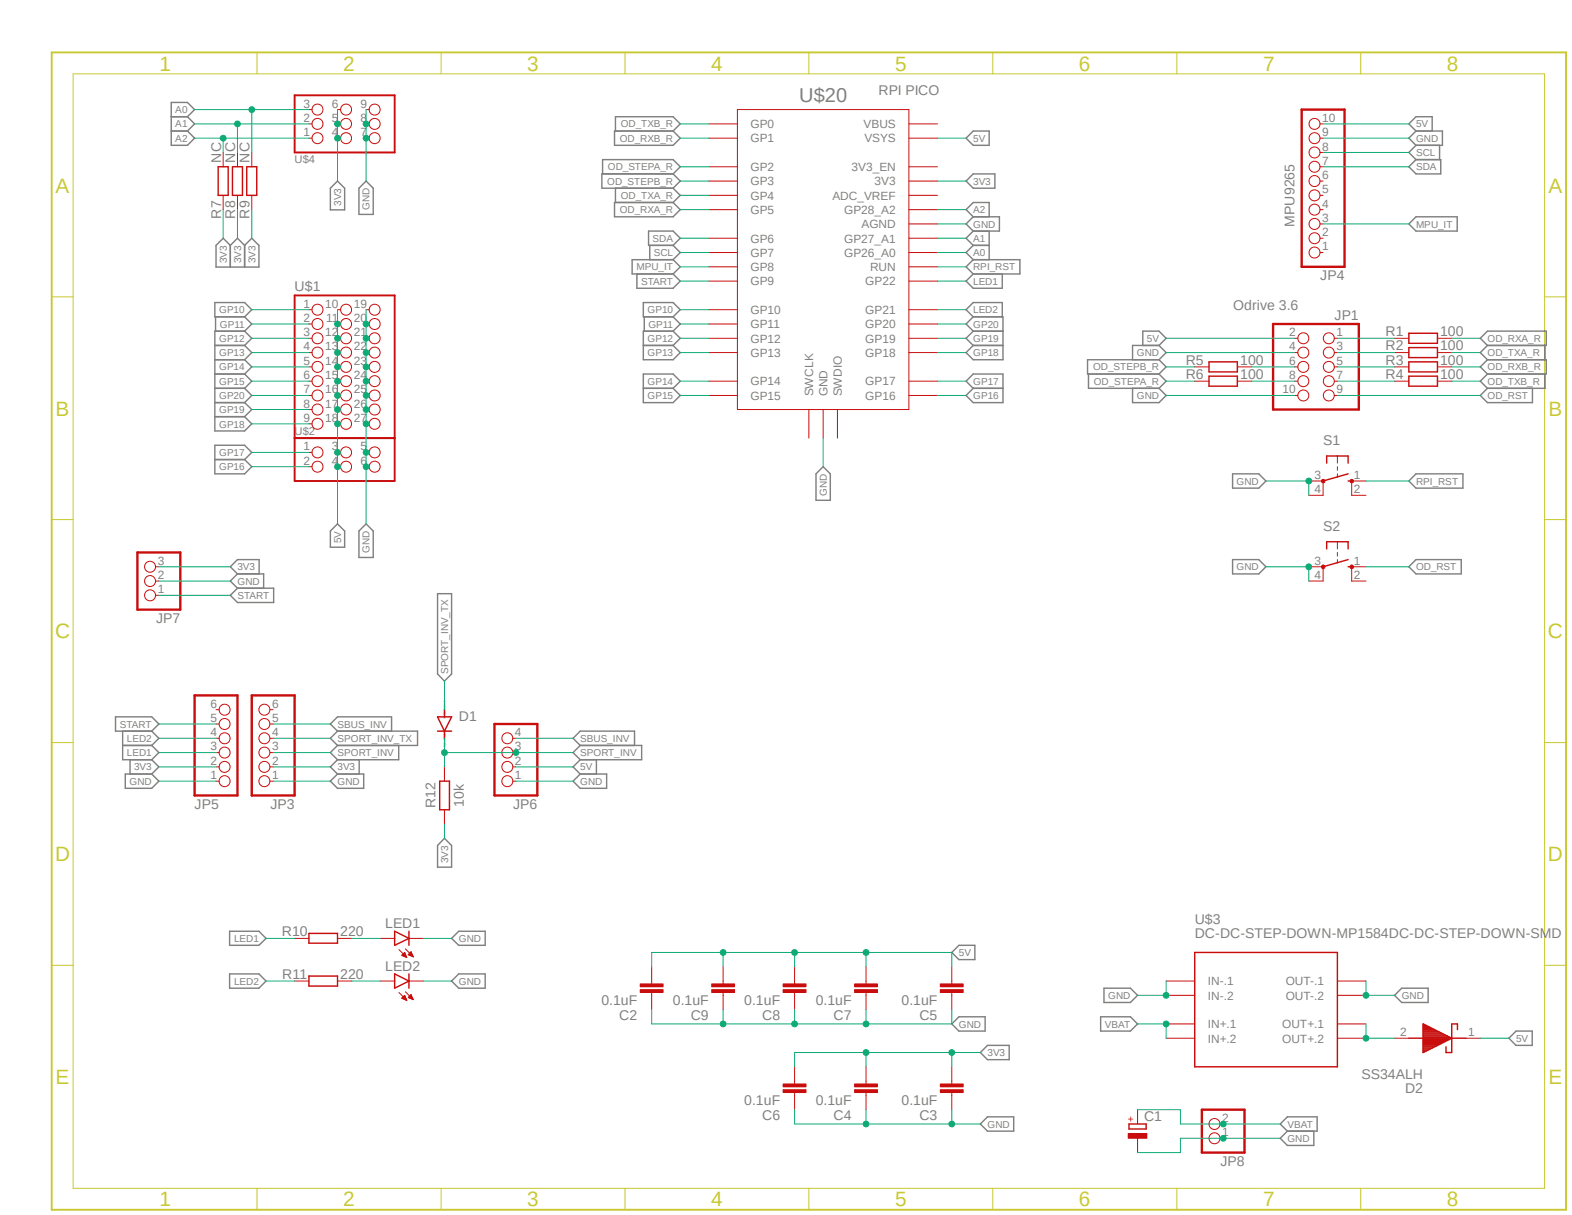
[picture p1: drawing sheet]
<svg xmlns="http://www.w3.org/2000/svg" width="279mm" height="216mm" viewBox="0 0 279 216" stroke-linecap="round" stroke-linejoin="round" font-family="sans-serif">
<path d="M8.8 9l270.2 206.3M279 9l-270.2 206.3" fill="none" stroke="#fff" stroke-width=".18"/>
<path d="M9.2 9.3h269.1v205.7h-269.1z" fill="none" stroke="#c8c832" stroke-width=".34"/>
<g fill="none" stroke="#c8c832" stroke-width=".18">
<path d="M13 13.1h261.5v198.1h-261.5zM45.7 9.3v3.8M78.4 9.3v3.8M111.1 9.3v3.8M143.8 9.3v3.8M176.4 9.3v3.8M209.2 9.3v3.8M241.9 9.3v3.8M9.2 52.7h3.8M274.5 52.7h3.8M9.2 92.3h3.8M274.5 92.3h3.8"/>
<path d="M9.2 132h3.8M274.5 132h3.8M9.2 171.5h3.8M274.5 171.5h3.8M45.7 211.2v3.8M78.4 211.2v3.8M111.1 211.2v3.8M143.8 211.2v3.8M176.4 211.2v3.8M209.2 211.2v3.8M241.9 211.2v3.8"/>
</g>
<g fill="none" stroke="#808080" stroke-width=".25">
<path d="M30.4 23.3h2.9M30.4 20.7h2.9M33.3 20.7l1.3-1.2-1.3-1.3h-2.9v7.6h2.9l1.3-1.2-1.3-1.3M33.3 20.7l1.3 1.3-1.3 1.3M58.7 33.4l1.3-1.2 1.3 1.2v3.9h-2.6zM65.1 32.2l1.2 1.2v4.7h-2.5v-4.7zM107.1 30.9v-2.5h12.5l1.3 1.2-1.3 1.3M109.2 23.3h10.4l1.3 1.3-1.3 1.2h-10.4zM109.2 36h10.4l1.3 1.3-1.3 1.2h-10.4zM109.4 23.3v-2.6h10.2l1.3 1.3-1.3 1.3M109.4 33.4v2.6M119.6 30.9l1.3 1.3-1.3 1.2"/>
<path d="M119.6 30.9h-12.6v2.5h12.6M119.6 33.4l1.3 1.3-1.3 1.3M173 23.3h2.8v2.5h-2.8l-1.3-1.2zM173 38.5l-1.3-1.2 1.3-1.3h2.8v2.5M173 38.5l-1.3 1.3 1.3 1.3M173 38.5h4.6v2.6h-4.6M173 30.9h3.8v2.5h-3.8l-1.3-1.2zM251.7 23.3h4.7v2.5h-4.7M251.7 23.3l-1.3-1.3 1.3-1.3h2.9v2.6M251.7 38.5h7.3v2.6h-7.3l-1.3-1.3zM251.7 23.3l-1.3 1.3 1.3 1.2M251.7 25.8l-1.3 1.3 1.3 1.3"/>
<path d="M251.7 28.4h4.4v2.5h-4.4l-1.3-1.3zM255.9 25.8v2.6M38.2 53.8h5.3l1.2 1.2-1.2 1.3h-5.3zM38.3 56.3v2.5M40.9 43.6l-1.2-1.3-1.3 1.3v3.9h7.6v-3.9l-1.3-1.3-1.2 1.3M40.9 43.6v3.9M40.9 43.6l1.3-1.3 1.3 1.3M43.5 58.8h-5.3v17.8h5.3l1.2-1.3-1.2-1.3M43.5 43.6v3.9M43.5 56.3l1.2 1.3-1.2 1.2M43.5 58.8l1.2 1.3-1.2 1.3M113.2 48.7v2.5h6.4l1.3-1.2-1.3-1.3"/>
<path d="M114.3 53.8h5.3l1.3 1.2-1.3 1.3h-5.3zM114.5 56.3v2.5M115.3 41.1h4.3l1.3 1.2-1.3 1.3h-4.3zM115.5 43.6v2.5M119.6 58.8h-5.3v5.1h5.3l1.3-1.2-1.3-1.3M119.6 46.1h-7.2v2.6h7.2M119.6 56.3l1.3 1.3-1.3 1.2M119.6 58.8l1.3 1.3-1.3 1.3M119.6 43.6l1.3 1.3-1.3 1.2M119.6 46.1l1.3 1.3-1.3 1.3M173 58.8h5.3M173 56.3h5.3v7.6h-5.3l-1.3-1.2 1.3-1.3"/>
<path d="M173 46.1l-1.3 1.3 1.3 1.3M173 46.1h8.3v2.6h-8.3M173 56.3l-1.3-1.3 1.3-1.2h5.1v2.5M173 56.3l-1.3 1.3 1.3 1.2M173 58.8l-1.3 1.3 1.3 1.3M173 43.6l-1.3 1.3 1.3 1.2M173 43.6h2.8M173 41.1l-1.3 1.2 1.3 1.3M173 48.7l-1.3 1.3 1.3 1.2h5.1v-2.5M175.8 41.1v5M264.4 58.8h10.4v2.6h-10.4l-1.3-1.3zM38.2 61.4h5.3"/>
<path d="M38.2 63.9h5.3M38.2 79.1h5.3l1.2 1.3-1.2 1.3 1.2 1.2-1.2 1.3h-5.3zM38.2 71.5h5.3M38.2 69h5.3M38.2 74h5.3M38.2 66.5h5.3M43.5 69l1.2 1.3-1.2 1.2M43.5 71.5l1.2 1.3-1.2 1.2M43.5 66.5l1.2 1.2-1.2 1.3M43.5 63.9l1.2 1.3-1.2 1.3M43.5 61.4l1.2 1.3-1.2 1.2M114.3 61.4h5.3"/>
<path d="M114.3 66.5h5.3l1.3 1.2-1.3 1.3 1.3 1.3-1.3 1.2h-5.3zM114.3 69h5.3M173 61.4h5.3M173 66.5h5.3v5h-5.3l-1.3-1.2 1.3-1.3-1.3-1.3zM173 69h5.3M193.5 66.5v2.5h12.5M201.3 69v2.5h4.7l1.3-1.2-1.3-1.3M203.1 61.4v-2.6h2.9l1.3 1.3-1.3 1.3M206 63.9l1.3 1.3-1.3 1.3M206 61.4h-4.7v2.5M206 61.4l1.3 1.3-1.3 1.2M206 63.9h-12.7v2.6h12.7"/>
<path d="M206 66.5l1.3 1.2-1.3 1.3M264.4 63.9h10.4v2.6h-10.4M264.4 69l-1.3 1.3 1.3 1.2h8v-2.5M264.4 66.5l-1.3 1.2 1.3 1.3M264.4 63.9l-1.3 1.3 1.3 1.3M264.4 61.4l-1.3 1.3 1.3 1.2M274.6 66.5v2.5h-10.2M274.6 61.4v2.5M38.2 81.7h5.3M60 93.1l1.3 1.3v2.8h-2.6v-2.8zM65.1 93.1l1.2 1.3v4.7h-2.5v-4.7zM145 84.2l1.3-1.3 1.3 1.3v4.7h-2.6z"/>
<path d="M219.1 84.2h4.6l1.3 1.3-1.3 1.2h-4.6zM219.1 99.4h4.6l1.3 1.3-1.3 1.3h-4.6zM251.7 84.2h8.3v2.5h-8.3l-1.3-1.2zM251.7 99.4h8v2.6h-8l-1.3-1.3zM40.9 105.8l1.3-1.3h6.4v2.6h-6.4zM42.2 102h4.7v2.5M42.2 102l-1.3-1.3 1.3-1.3h3.9v2.6M42.2 102l-1.3 1.3 1.3 1.2M77.8 105.5h2.5v14.3l-1.3 1.2-1.2-1.2zM20.5 127.4h6.5l1.2 1.3-1.2 1.2h-6.5zM21.8 129.9v5.1h5.2M21.8 132.5h5.2"/>
<path d="M22.3 137.5h4.7l1.2 1.3-1.2 1.3h-4.7zM23.1 135v2.5M27 135l1.2 1.3-1.2 1.2M27 129.9l1.2 1.3-1.2 1.3M27 132.5l1.2 1.2-1.2 1.3M58.7 138.8l1.3-1.3h4.6v2.6h-4.6zM60 135l-1.3 1.3 1.3 1.2M60 129.9h14.2v2.6h-14.2M60 129.9l-1.3-1.2 1.3-1.3h9.6v2.5M60 132.5l-1.3 1.2 1.3 1.3M60 129.9l-1.3 1.3 1.3 1.3M63.8 135v2.5"/>
<path d="M70.9 132.5v2.5h-10.9M101.9 138.8l1.2-1.3h4.7v2.6h-4.7zM103.1 135l-1.2 1.3 1.2 1.2M103.1 132.5h10.9v2.5h-10.9M103.1 132.5l-1.2-1.3 1.2-1.3h9.7v2.6M103.1 132.5l-1.2 1.2 1.2 1.3M106 135v2.5M79 149l1.3 1.2v3.9h-2.5v-3.9zM40.8 165.5h5.2l1.3 1.3-1.3 1.2h-5.2zM40.8 173.1h5.2l1.3 1.2-1.3 1.3h-5.2zM80.3 166.8l1.2-1.3h4.7v2.5h-4.7zM80.3 174.3l1.2-1.2h4.7v2.5h-4.7z"/>
<path d="M170.4 168h2.9v2.5h-2.9l-1.2-1.3zM196.2 175.6h4.7l1.3 1.3-1.3 1.2h-4.7zM249.1 175.6h4.7v2.5h-4.7l-1.2-1.2zM169.2 181.9l1.2-1.2h4.7v2.5h-4.7zM174.2 199.7l1.3-1.2h4.7v2.5h-4.7zM175.5 185.8h3.9v2.5h-3.9l-1.3-1.3zM195.6 180.7h5.3l1.3 1.2-1.3 1.3h-5.3zM227.5 199.7l1.3-1.2h5.3v2.5h-5.3zM268.2 184.5l1.3-1.3h2.8v2.6h-2.8zM228.8 201l-1.3 1.3 1.3 1.2h4.7v-2.5"/>
</g>
<path d="M235.8 82.3v-1.3h3.8v1.3M239.6 85.5h.6M239.6 84.2l-4.4 1.3" fill="none" stroke="#c90d0c" stroke-width=".25"/>
<path d="M235.2 85.5v2.5M237.7 81v1.3M237.7 82.9v.7M237.7 84.2v.6M240.2 85.5v2.5" fill="none" stroke="#c90d0c" stroke-width=".18"/>
<path d="M235 85.3h.4v.4h-.4z" fill-rule="evenodd" fill="#c90d0c"/>
<path d="M235 85.3h.4v.4h-.4z" fill="none" stroke="#c90d0c" stroke-width=".18"/>
<path d="M240 85.3h.5v.4h-.5z" fill-rule="evenodd" fill="#c90d0c"/>
<path d="M232.6 85.5h2.6M232.6 88h2.6M237.7 96.3v1.2M237.7 98.2v.6M237.7 99.4v.7M240 85.3h.5v.4h-.5zM240.2 85.5h2.6M240.2 88h2.6M235.2 100.7v2.6M240.2 100.7v2.6" fill="none" stroke="#c90d0c" stroke-width=".18"/>
<path d="M235.8 97.5v-1.2h3.8v1.2M239.6 99.4l-4.4 1.3M239.6 100.7h.6" fill="none" stroke="#c90d0c" stroke-width=".25"/>
<path d="M235 100.5l.2-.1 .2 .1v.5h-.4z" fill-rule="evenodd" fill="#c90d0c"/>
<path d="M235 100.5l.2-.1 .2 .1v.5h-.4z" fill="none" stroke="#c90d0c" stroke-width=".18"/>
<path d="M240 100.5l.2-.1 .3 .1v.5h-.5z" fill-rule="evenodd" fill="#c90d0c"/>
<path d="M232.6 100.7h2.6M232.6 103.3h2.6M240 100.5l.2-.1 .3 .1v.5h-.5zM240.2 100.7h2.6M240.2 103.3h2.6" fill="none" stroke="#c90d0c" stroke-width=".18"/>
<path d="M167.1 174.8h4.1v.5h-4.1z" fill-rule="evenodd" fill="#c90d0c"/>
<path d="M167.1 174.8h4.1v.5h-4.1z" fill="none" stroke="#c90d0c" stroke-width=".18"/>
<path d="M167.1 175.9h4.1v.5h-4.1z" fill-rule="evenodd" fill="#c90d0c"/>
<path d="M167.1 175.9h4.1v.5h-4.1zM169.2 171.8v3M169.2 176.4v3" fill="none" stroke="#c90d0c" stroke-width=".18"/>
<path d="M151.9 174.8h4.1v.5h-4.1z" fill-rule="evenodd" fill="#c90d0c"/>
<path d="M151.9 174.8h4.1v.5h-4.1z" fill="none" stroke="#c90d0c" stroke-width=".18"/>
<path d="M151.9 175.9h4.1v.5h-4.1z" fill-rule="evenodd" fill="#c90d0c"/>
<path d="M151.9 175.9h4.1v.5h-4.1zM153.9 171.8v3M153.9 176.4v3" fill="none" stroke="#c90d0c" stroke-width=".18"/>
<path d="M139.2 174.8h4.1v.5h-4.1z" fill-rule="evenodd" fill="#c90d0c"/>
<path d="M139.2 174.8h4.1v.5h-4.1z" fill="none" stroke="#c90d0c" stroke-width=".18"/>
<path d="M139.2 175.9h4.1v.5h-4.1z" fill-rule="evenodd" fill="#c90d0c"/>
<path d="M139.2 175.9h4.1v.5h-4.1zM141.2 171.8v3M141.2 176.4v3" fill="none" stroke="#c90d0c" stroke-width=".18"/>
<path d="M126.5 174.8h4.1v.5h-4.1z" fill-rule="evenodd" fill="#c90d0c"/>
<path d="M126.5 174.8h4.1v.5h-4.1z" fill="none" stroke="#c90d0c" stroke-width=".18"/>
<path d="M126.5 175.9h4.1v.5h-4.1z" fill-rule="evenodd" fill="#c90d0c"/>
<g fill="none" stroke="#c90d0c" stroke-width=".18">
<path d="M131.1 19.5h30.4v53.3h-30.4zM39.7 27.1v2.5M39.7 34.7v2.6M42.2 27.1v2.5M42.2 34.7v2.6M44.7 27.1v2.5M44.7 34.7v2.6M126 22h5.1M126 24.6h5.1M126 29.6h5.1M126 32.2h5.1M126 34.7h5.1"/>
<path d="M126 37.3h5.1M161.5 22h5.1M161.5 24.6h5.1M161.5 29.6h5.1M161.5 32.2h5.1M161.5 34.7h5.1M161.5 37.3h5.1M161.5 39.8h5.1M234.6 22h.6M234.6 24.6h.6M234.6 29.6h.6M234.6 32.2h.6"/>
<path d="M234.6 34.7h.6M234.6 37.3h.6M234.6 39.8h.6M234.6 27.1h.6M54.9 55h.6M54.9 57.6h.6M60 55h.5M60 57.6h.5M65.1 55h.5M65.1 57.6h.5M126 42.3h5.1M126 44.9h5.1"/>
<path d="M126 47.4h5.1M126 50h5.1M126 55h5.1M126 57.6h5.1M161.5 42.3h5.1M161.5 44.9h5.1M161.5 47.4h5.1M161.5 50h5.1M161.5 55h5.1M161.5 57.6h5.1M234.6 42.3h.6M234.6 44.9h.6"/>
<path d="M54.9 60.1h.6M54.9 62.7h.6M54.9 67.7h.6M54.9 70.3h.6M54.9 72.8h.6M54.9 65.2h.6M54.9 75.3h.6M60 60.1h.5M60 62.7h.5M60 67.7h.5M60 70.3h.5M60 72.8h.5"/>
<path d="M60 65.2h.5M60 75.3h.5M65.1 60.1h.5M65.1 62.7h.5M65.1 67.7h.5M65.1 70.3h.5M65.1 72.8h.5M65.1 65.2h.5M65.1 75.3h.5M126 60.1h5.1M126 62.7h5.1M126 67.7h5.1"/>
<path d="M126 70.3h5.1M143.8 72.8v5.1M146.3 72.8v5.1M148.8 72.8v5.1M161.5 60.1h5.1M161.5 62.7h5.1M161.5 67.7h5.1M161.5 70.3h5.1M212.3 67.7h2.6M212.3 65.2h2.6M219.9 67.7h2.6M219.9 65.2h2.6"/>
<path d="M230.1 60.1h.6M230.1 62.7h.6M230.1 67.7h.6M230.1 70.3h.6M230.1 65.2h.6M237.2 60.1h.5M237.2 62.7h.5M237.2 67.7h.5M237.2 70.3h.5M237.2 65.2h.5M247.9 60.1h2.5M247.9 62.7h2.5"/>
<path d="M247.9 67.7h2.5M247.9 65.2h2.5M255.5 60.1h2.5M255.5 62.7h2.5M255.5 67.7h2.5M255.5 65.2h2.5M54.9 80.4h.6M54.9 82.9h.6M60 80.4h.5M60 82.9h.5M65.1 80.4h.5M65.1 82.9h.5"/>
<path d="M27.7 105.8h.5M27.7 103.3h.5M27.7 100.7h.5M38.4 138.8h.5M38.4 136.3h.5M38.4 133.7h.5M38.4 131.2h.5M38.4 128.7h.5M38.4 126.1h.5M48 138.8h.6M48 136.3h.6M48 133.7h.6"/>
<path d="M48 131.2h.6M48 128.7h.6M48 126.1h.6M79 136.3v2.5M91.1 138.8h.6M91.1 136.3h.6M91.1 133.7h.6M91.1 131.2h.6M79 143.9v2.5M52.4 166.8h2.5M52.4 174.3h2.5M60 166.8h2.5"/>
<path d="M60 174.3h2.5M67.6 166.8h2.5M67.6 174.3h2.5M70.9 168.7l1.4 1.4M70.9 176.4l1.4 1.4M71.4 169.8l.9 .3M71.4 169.8l.5-.6 .4 .9M71.4 169.8h.7M71.4 177.4l.9 .4M71.4 177.4l.5-.5 .4 .9M71.4 177.4h.7M71.5 169.7h.6"/>
<path d="M71.5 177.3h.6M71.5 169.8h.6M71.6 169.6h.5M71.6 177.5h.6M71.6 177.2h.5M71.7 177.1h.3M71.7 169.5h.3M71.8 169.9h.4M71.8 177h.2M71.8 169.4h.2M71.8 177.5h.4M71.8 177h.1"/>
<path d="M71.9 169.3h.1M72 170h.2M72 177.7h.2M72.1 168.6l1.3 1.4M72.1 176.2l1.3 1.4M72.2 170.1h.1M72.2 177.8h.1M72.6 169.7h.7M72.6 169.6l.5-.5 .3 .9zM72.6 177.2l.5-.5 .3 .9zM72.6 169.6h.6M72.6 177.3h.7"/>
<path d="M72.6 177.2h.6M72.7 166.8h2.5M72.7 174.3h2.5M72.7 177.1h.5M72.7 169.5h.5M72.8 169.8h.5M72.8 177h.4M72.8 169.4h.4M72.8 177.4h.5M72.9 177h.2M72.9 169.3h.2M72.9 176.9h.2"/>
<path d="M73 169.8h.4M73 169.2h.1M73 177.5h.4M73 176.8h.1M73.2 169.9h.2M73.2 177.5h.2M73.4 170v.1M126.5 175.9h4.1v.5h-4.1zM128.5 171.8v3M128.5 176.4v3M207.3 174.3h5M207.3 176.9h5"/>
<path d="M237.7 174.3h5.1M237.7 176.9h5.1M207.3 184.5h5M207.3 181.9h5M216.8 199.7h.6M237.7 184.5h5.1M237.7 181.9h5.1M216.8 202.3h.6"/>
<circle cx="233.6" cy="39.8" r=".98"/>
<circle cx="233.6" cy="37.3" r=".98"/>
<circle cx="233.6" cy="29.6" r=".98"/>
<circle cx="233.6" cy="27.1" r=".98"/>
<circle cx="233.6" cy="34.7" r=".98"/>
<circle cx="233.6" cy="24.6" r=".98"/>
<circle cx="233.6" cy="22" r=".98"/>
<circle cx="233.6" cy="32.2" r=".98"/>
<circle cx="56.4" cy="57.6" r=".98"/>
<circle cx="56.4" cy="55" r=".98"/>
<circle cx="61.5" cy="57.6" r=".98"/>
<circle cx="61.5" cy="55" r=".98"/>
<circle cx="66.6" cy="57.6" r=".98"/>
<circle cx="66.6" cy="55" r=".98"/>
<circle cx="233.6" cy="42.3" r=".98"/>
<circle cx="233.6" cy="44.9" r=".98"/>
<circle cx="56.4" cy="67.7" r=".98"/>
<circle cx="56.4" cy="72.8" r=".98"/>
<circle cx="56.4" cy="60.1" r=".98"/>
<circle cx="56.4" cy="65.2" r=".98"/>
<circle cx="56.4" cy="70.3" r=".98"/>
<circle cx="56.4" cy="62.7" r=".98"/>
<circle cx="56.4" cy="75.3" r=".98"/>
<circle cx="61.5" cy="60.1" r=".98"/>
<circle cx="61.5" cy="65.2" r=".98"/>
<circle cx="61.5" cy="62.7" r=".98"/>
<circle cx="61.5" cy="67.7" r=".98"/>
<circle cx="61.5" cy="75.3" r=".98"/>
<circle cx="61.5" cy="70.3" r=".98"/>
<circle cx="61.5" cy="72.8" r=".98"/>
<circle cx="66.6" cy="72.8" r=".98"/>
<circle cx="66.6" cy="65.2" r=".98"/>
<circle cx="66.6" cy="70.3" r=".98"/>
<circle cx="66.6" cy="60.1" r=".98"/>
<circle cx="66.6" cy="67.7" r=".98"/>
<circle cx="66.6" cy="75.3" r=".98"/>
<circle cx="66.6" cy="62.7" r=".98"/>
<circle cx="231.6" cy="70.3" r=".98"/>
<circle cx="231.6" cy="60.1" r=".98"/>
<circle cx="231.6" cy="62.7" r=".98"/>
<circle cx="231.6" cy="65.2" r=".98"/>
<circle cx="231.6" cy="67.7" r=".98"/>
<circle cx="236.2" cy="65.2" r=".98"/>
<circle cx="236.2" cy="60.1" r=".98"/>
<circle cx="236.2" cy="62.7" r=".98"/>
<circle cx="236.2" cy="70.3" r=".98"/>
<circle cx="236.2" cy="67.7" r=".98"/>
<circle cx="56.4" cy="80.4" r=".98"/>
<circle cx="56.4" cy="82.9" r=".98"/>
<circle cx="61.5" cy="82.9" r=".98"/>
<circle cx="61.5" cy="80.4" r=".98"/>
<circle cx="66.6" cy="82.9" r=".98"/>
<circle cx="66.6" cy="80.4" r=".98"/>
<circle cx="26.7" cy="103.3" r=".98"/>
<circle cx="26.7" cy="105.8" r=".98"/>
<circle cx="26.7" cy="100.7" r=".98"/>
<circle cx="39.9" cy="133.7" r=".98"/>
<circle cx="39.9" cy="128.7" r=".98"/>
<circle cx="39.9" cy="126.1" r=".98"/>
<circle cx="39.9" cy="138.8" r=".98"/>
<circle cx="39.9" cy="136.3" r=".98"/>
<circle cx="39.9" cy="131.2" r=".98"/>
<circle cx="47" cy="126.1" r=".98"/>
<circle cx="47" cy="133.7" r=".98"/>
<circle cx="47" cy="138.8" r=".98"/>
<circle cx="47" cy="136.3" r=".98"/>
<circle cx="47" cy="131.2" r=".98"/>
<circle cx="47" cy="128.7" r=".98"/>
<circle cx="90.2" cy="131.2" r=".98"/>
<circle cx="90.2" cy="138.8" r=".98"/>
<circle cx="90.2" cy="133.7" r=".98"/>
<circle cx="90.2" cy="136.3" r=".98"/>
<circle cx="215.9" cy="199.7" r=".98"/>
<circle cx="215.9" cy="202.3" r=".98"/>
</g>
<path d="M231.4 19.5h7.6v27.9h-7.6zM226.3 57.6h15.2v15.2h-15.2zM24.4 98.2h7.6v10.1h-7.6zM34.6 123.6h7.6v17.8h-7.6zM44.7 123.6h7.7v17.8h-7.7zM87.9 128.7h7.6v12.7h-7.6zM213.6 197.2h7.6v7.6h-7.6z" fill="none" stroke="#c90d0c" stroke-width=".42"/>
<g fill="none" stroke="#c90d0c" stroke-width=".25">
<path d="M38.8 29.6h1.8v5.1h-1.8zM41.3 29.6h1.8v5.1h-1.8zM43.9 29.6h1.7v5.1h-1.7zM250.4 59.2h5.1v1.8h-5.1zM214.9 64.3h5v1.8h-5zM214.9 66.8h5v1.8h-5zM250.4 61.8h5.1v1.7h-5.1zM250.4 64.3h5.1v1.8h-5.1zM250.4 66.8h5.1v1.8h-5.1zM77.8 127.4h2.5l-1.3 2.5zM77.8 129.9h2.5M78.1 138.8h1.8v5.1h-1.8z"/>
<path d="M79 126.1v1.3M79 129.9v1.3M54.9 165.9h5.1v1.7h-5.1zM54.9 173.4h5.1v1.8h-5.1zM70.1 165.5l2.6 1.3-2.6 1.2zM70.1 173.1l2.6 1.2-2.6 1.3zM72.7 165.5v2.5M72.7 173.1v2.5M212.3 169.2h25.4v20.4h-25.4zM200.7 199.7h3v.9h-3z"/>
</g>
<path d="M52.4 52.5h17.7v33h-17.7zM52.4 77.9h17.7" fill="none" stroke="#c90d0c" stroke-width=".34"/>
<path d="M200.5 201.4h3.3v.9h-3.3z" fill-rule="evenodd" fill="#c90d0c"/>
<path d="M202.2 197.2v2.5M200.5 201.4h3.3v.9h-3.3zM202.2 202.3v2.5" fill="none" stroke="#c90d0c" stroke-width=".18"/>
<path d="M113.8 174.8h4.1v.5h-4.1z" fill-rule="evenodd" fill="#c90d0c"/>
<path d="M113.8 174.8h4.1v.5h-4.1z" fill="none" stroke="#c90d0c" stroke-width=".18"/>
<path d="M113.8 175.9h4.1v.5h-4.1z" fill-rule="evenodd" fill="#c90d0c"/>
<path d="M113.8 175.9h4.1v.5h-4.1zM115.8 171.8v3M115.8 176.4v3" fill="none" stroke="#c90d0c" stroke-width=".18"/>
<path d="M167.1 192.6h4.1v.5h-4.1z" fill-rule="evenodd" fill="#c90d0c"/>
<path d="M167.1 192.6h4.1v.5h-4.1z" fill="none" stroke="#c90d0c" stroke-width=".18"/>
<path d="M167.1 193.6h4.1v.5h-4.1z" fill-rule="evenodd" fill="#c90d0c"/>
<path d="M167.1 193.6h4.1v.5h-4.1zM169.2 189.6v3M169.2 194.1v3.1" fill="none" stroke="#c90d0c" stroke-width=".18"/>
<path d="M151.9 192.6h4.1v.5h-4.1z" fill-rule="evenodd" fill="#c90d0c"/>
<path d="M151.9 192.6h4.1v.5h-4.1z" fill="none" stroke="#c90d0c" stroke-width=".18"/>
<path d="M151.9 193.6h4.1v.5h-4.1z" fill-rule="evenodd" fill="#c90d0c"/>
<path d="M151.9 193.6h4.1v.5h-4.1zM153.9 189.6v3M153.9 194.1v3.1" fill="none" stroke="#c90d0c" stroke-width=".18"/>
<path d="M139.2 192.6h4.1v.5h-4.1z" fill-rule="evenodd" fill="#c90d0c"/>
<path d="M139.2 192.6h4.1v.5h-4.1z" fill="none" stroke="#c90d0c" stroke-width=".18"/>
<path d="M139.2 193.6h4.1v.5h-4.1z" fill-rule="evenodd" fill="#c90d0c"/>
<g fill="none" stroke="#c90d0c" stroke-width=".18">
<path d="M54.9 19.5h.6M60 19.5h.5M65.1 19.5h.5M54.9 24.6h.6M54.9 22h.6M60 24.6h.5M60 22h.5M65.1 24.6h.5M65.1 22h.5M139.2 193.6h4.1v.5h-4.1zM141.2 189.6v3M141.2 194.1v3.1"/>
<path d="M247.9 184.5h2.5M260.6 184.5h2.5"/>
<circle cx="56.4" cy="19.5" r=".98"/>
<circle cx="61.5" cy="19.5" r=".98"/>
<circle cx="66.6" cy="19.5" r=".98"/>
<circle cx="56.4" cy="22" r=".98"/>
<circle cx="56.4" cy="24.6" r=".98"/>
<circle cx="61.5" cy="22" r=".98"/>
<circle cx="61.5" cy="24.6" r=".98"/>
<circle cx="66.6" cy="22" r=".98"/>
<circle cx="66.6" cy="24.6" r=".98"/>
</g>
<path d="M52.4 16.9h17.7v10.2h-17.7z" fill="none" stroke="#c90d0c" stroke-width=".34"/>
<g fill="none" stroke="#c90d0c" stroke-width=".25">
<path d="M250.4 184.5h10.2M252.9 181.9l5.1 2.6-5.1 2.5zM252.9 187h.2M252.9 186.8h.5M252.9 186.6h.9M252.9 186.4h1.3M252.9 186.2h1.7M252.9 186h2.1M252.9 185.8h2.5M252.9 185.6h2.8M252.9 185.5h3.2M252.9 185.3h3.6"/>
<path d="M252.9 185.1h4M252.9 184.9h4.4M252.9 184.7h4.7M252.9 184.3h4.7M252.9 184.1h4.4M252.9 183.9h4M252.9 183.7h3.6M252.9 183.6h3.2M252.9 183.3h2.8M252.9 183.2h2.5M252.9 183h2.1M252.9 182.8h1.7"/>
<path d="M252.9 182.6h1.3M252.9 182.4h.9M252.9 182.2h.5M252.9 182h.2M259 183v-1.1h-1v5.1h-1v-1"/>
</g>
<path d="M166.6 24.6h5.1M141.2 171.8v-2.6h28v2.6M153.9 169.2v2.6" fill="none" stroke="#0dab76" stroke-width=".18"/>
<circle cx="153.9" cy="169.2" r=".51" fill="#0dab76"/>
<g fill="none" stroke="#0dab76" stroke-width=".18">
<path d="M141.2 169.2h-12.7v2.6"/>
<circle cx="153.9" cy="169.2" r=".51"/>
</g>
<circle cx="141.2" cy="169.2" r=".51" fill="#0dab76"/>
<g fill="none" stroke="#0dab76" stroke-width=".18">
<path d="M128.5 169.2h-12.7v2.6"/>
<circle cx="141.2" cy="169.2" r=".51"/>
</g>
<circle cx="128.5" cy="169.2" r=".51" fill="#0dab76"/>
<g fill="none" stroke="#0dab76" stroke-width=".18">
<path d="M235.2 22h15.2M60 55v5.1M207.3 60.1h22.8"/>
<circle cx="128.5" cy="169.2" r=".51"/>
</g>
<circle cx="60" cy="57.6" r=".51" fill="#0dab76"/>
<g fill="none" stroke="#0dab76" stroke-width=".18">
<path d="M60 60.1v2.6"/>
<circle cx="60" cy="57.6" r=".51"/>
</g>
<circle cx="60" cy="60.1" r=".51" fill="#0dab76"/>
<g fill="none" stroke="#0dab76" stroke-width=".18">
<path d="M60 62.7v2.5"/>
<circle cx="60" cy="60.1" r=".51"/>
</g>
<circle cx="60" cy="62.7" r=".51" fill="#0dab76"/>
<g fill="none" stroke="#0dab76" stroke-width=".18">
<path d="M60 65.2v2.5"/>
<circle cx="60" cy="62.7" r=".51"/>
</g>
<circle cx="60" cy="65.2" r=".51" fill="#0dab76"/>
<g fill="none" stroke="#0dab76" stroke-width=".18">
<path d="M60 67.7v2.6"/>
<circle cx="60" cy="65.2" r=".51"/>
</g>
<circle cx="60" cy="67.7" r=".51" fill="#0dab76"/>
<g fill="none" stroke="#0dab76" stroke-width=".18">
<path d="M60 70.3v2.5"/>
<circle cx="60" cy="67.7" r=".51"/>
</g>
<circle cx="60" cy="70.3" r=".51" fill="#0dab76"/>
<g fill="none" stroke="#0dab76" stroke-width=".18">
<path d="M60 72.8v2.5"/>
<circle cx="60" cy="70.3" r=".51"/>
</g>
<circle cx="60" cy="72.8" r=".51" fill="#0dab76"/>
<g fill="none" stroke="#0dab76" stroke-width=".18">
<path d="M60 75.3v5.1"/>
<circle cx="60" cy="72.8" r=".51"/>
</g>
<circle cx="60" cy="75.3" r=".51" fill="#0dab76"/>
<g fill="none" stroke="#0dab76" stroke-width=".18">
<path d="M60 80.4v2.5"/>
<circle cx="60" cy="75.3" r=".51"/>
</g>
<circle cx="60" cy="80.4" r=".51" fill="#0dab76"/>
<g fill="none" stroke="#0dab76" stroke-width=".18">
<path d="M60 82.9v10.2"/>
<circle cx="60" cy="80.4" r=".51"/>
</g>
<circle cx="60" cy="82.9" r=".51" fill="#0dab76"/>
<g fill="none" stroke="#0dab76" stroke-width=".18">
<path d="M166.6 39.8h5.1M146.3 77.9v5M207.3 62.7h22.8M225 85.5h7.6v2.5M91.7 136.3h10.2M263.1 184.5h5.1"/>
<circle cx="60" cy="82.9" r=".51"/>
</g>
<circle cx="232.6" cy="85.5" r=".51" fill="#0dab76"/>
<g fill="none" stroke="#0dab76" stroke-width=".18">
<path d="M225 100.7h7.6v2.6"/>
<circle cx="232.6" cy="85.5" r=".51"/>
</g>
<circle cx="232.6" cy="100.7" r=".51" fill="#0dab76"/>
<g fill="none" stroke="#0dab76" stroke-width=".18">
<path d="M141.2 179.4v2.5h28v-2.5M153.9 179.4v2.5"/>
<circle cx="232.6" cy="100.7" r=".51"/>
</g>
<circle cx="153.9" cy="181.9" r=".51" fill="#0dab76"/>
<g fill="none" stroke="#0dab76" stroke-width=".18">
<path d="M128.5 179.4v2.5h12.7"/>
<circle cx="153.9" cy="181.9" r=".51"/>
</g>
<circle cx="141.2" cy="181.9" r=".51" fill="#0dab76"/>
<g fill="none" stroke="#0dab76" stroke-width=".18">
<path d="M115.8 179.4v2.5h12.7"/>
<circle cx="141.2" cy="181.9" r=".51"/>
</g>
<circle cx="128.5" cy="181.9" r=".51" fill="#0dab76"/>
<g fill="none" stroke="#0dab76" stroke-width=".18">
<path d="M235.2 24.6h15.2M65.1 55v5.1M207.3 70.3h22.8M28.2 103.3h12.7"/>
<circle cx="128.5" cy="181.9" r=".51"/>
</g>
<circle cx="65.1" cy="57.6" r=".51" fill="#0dab76"/>
<g fill="none" stroke="#0dab76" stroke-width=".18">
<path d="M65.1 60.1v2.6"/>
<circle cx="65.1" cy="57.6" r=".51"/>
</g>
<circle cx="65.1" cy="60.1" r=".51" fill="#0dab76"/>
<g fill="none" stroke="#0dab76" stroke-width=".18">
<path d="M65.1 62.7v2.5"/>
<circle cx="65.1" cy="60.1" r=".51"/>
</g>
<circle cx="65.1" cy="62.7" r=".51" fill="#0dab76"/>
<g fill="none" stroke="#0dab76" stroke-width=".18">
<path d="M65.1 65.2v2.5"/>
<circle cx="65.1" cy="62.7" r=".51"/>
</g>
<circle cx="65.1" cy="65.2" r=".51" fill="#0dab76"/>
<g fill="none" stroke="#0dab76" stroke-width=".18">
<path d="M65.1 67.7v2.6"/>
<circle cx="65.1" cy="65.2" r=".51"/>
</g>
<circle cx="65.1" cy="67.7" r=".51" fill="#0dab76"/>
<g fill="none" stroke="#0dab76" stroke-width=".18">
<path d="M65.1 70.3v2.5"/>
<circle cx="65.1" cy="67.7" r=".51"/>
</g>
<circle cx="65.1" cy="70.3" r=".51" fill="#0dab76"/>
<g fill="none" stroke="#0dab76" stroke-width=".18">
<path d="M65.1 72.8v2.5"/>
<circle cx="65.1" cy="70.3" r=".51"/>
</g>
<circle cx="65.1" cy="72.8" r=".51" fill="#0dab76"/>
<g fill="none" stroke="#0dab76" stroke-width=".18">
<path d="M65.1 75.3v5.1"/>
<circle cx="65.1" cy="72.8" r=".51"/>
</g>
<circle cx="65.1" cy="75.3" r=".51" fill="#0dab76"/>
<g fill="none" stroke="#0dab76" stroke-width=".18">
<path d="M65.1 80.4v2.5"/>
<circle cx="65.1" cy="75.3" r=".51"/>
</g>
<circle cx="65.1" cy="80.4" r=".51" fill="#0dab76"/>
<g fill="none" stroke="#0dab76" stroke-width=".18">
<path d="M65.1 82.9v10.2"/>
<circle cx="65.1" cy="80.4" r=".51"/>
</g>
<circle cx="65.1" cy="82.9" r=".51" fill="#0dab76"/>
<g fill="none" stroke="#0dab76" stroke-width=".18">
<path d="M28.2 138.8h10.2M48.6 138.8h10.1M75.2 166.8h5.1M75.2 174.3h5.1M207.3 174.3v2.6h-5.1"/>
<circle cx="65.1" cy="82.9" r=".51"/>
</g>
<circle cx="207.3" cy="176.9" r=".51" fill="#0dab76"/>
<g fill="none" stroke="#0dab76" stroke-width=".18">
<path d="M242.8 174.3v2.6h5.1"/>
<circle cx="207.3" cy="176.9" r=".51"/>
</g>
<circle cx="242.8" cy="176.9" r=".51" fill="#0dab76"/>
<g fill="none" stroke="#0dab76" stroke-width=".18">
<path d="M91.7 138.8h10.2M227.5 202.3h-17.7v2.5h-7.6"/>
<circle cx="242.8" cy="176.9" r=".51"/>
</g>
<circle cx="217.4" cy="202.3" r=".51" fill="#0dab76"/>
<g fill="none" stroke="#0dab76" stroke-width=".18">
<path d="M141.2 197.2v2.5h28v-2.5M153.9 197.2v2.5"/>
<circle cx="217.4" cy="202.3" r=".51"/>
</g>
<circle cx="153.9" cy="199.7" r=".51" fill="#0dab76"/>
<g fill="none" stroke="#0dab76" stroke-width=".18">
<path d="M169.2 199.7h5"/>
<circle cx="153.9" cy="199.7" r=".51"/>
</g>
<circle cx="169.2" cy="199.7" r=".51" fill="#0dab76"/>
<g fill="none" stroke="#0dab76" stroke-width=".18">
<path d="M65.1 19.5v12.7"/>
<circle cx="169.2" cy="199.7" r=".51"/>
</g>
<circle cx="65.1" cy="24.6" r=".51" fill="#0dab76"/>
<circle cx="65.1" cy="24.6" r=".51" fill="none" stroke="#0dab76" stroke-width=".18"/>
<circle cx="65.1" cy="22" r=".51" fill="#0dab76"/>
<g fill="none" stroke="#0dab76" stroke-width=".18">
<path d="M39.7 37.3v5M42.2 37.3v5M44.7 37.3v5M166.6 32.2h5.1M28.2 100.7h12.7M28.2 136.3h10.2M48.6 136.3h10.1M79 146.4v2.6M141.2 189.6v-2.6h28v2.6M153.9 187v2.6"/>
<circle cx="65.1" cy="22" r=".51"/>
</g>
<circle cx="153.9" cy="187" r=".51" fill="#0dab76"/>
<g fill="none" stroke="#0dab76" stroke-width=".18">
<path d="M169.2 187h5"/>
<circle cx="153.9" cy="187" r=".51"/>
</g>
<circle cx="169.2" cy="187" r=".51" fill="#0dab76"/>
<g fill="none" stroke="#0dab76" stroke-width=".18">
<path d="M60 19.5v12.7"/>
<circle cx="169.2" cy="187" r=".51"/>
</g>
<circle cx="60" cy="24.6" r=".51" fill="#0dab76"/>
<circle cx="60" cy="24.6" r=".51" fill="none" stroke="#0dab76" stroke-width=".18"/>
<circle cx="60" cy="22" r=".51" fill="#0dab76"/>
<g fill="none" stroke="#0dab76" stroke-width=".18">
<path d="M34.6 24.6h20.3M39.7 24.6v2.5M166.6 37.3h5.1M44.7 55h10.2M44.7 57.6h10.2M120.9 55h5.1M120.9 57.6h5.1M166.6 47.4h5.1M166.6 57.6h5.1M44.7 70.3h10.2M44.7 75.3h10.2M44.7 60.1h10.2"/>
<path d="M44.7 72.8h10.2M120.9 60.1h5.1M166.6 62.7h5.1M166.6 60.1h5.1M222.5 65.2h7.6M222.5 67.7h7.6M237.7 65.2h10.2M237.7 67.7h10.2M237.7 70.3h25.4M242.8 85.5h7.6M242.8 100.7h7.6"/>
<circle cx="60" cy="22" r=".51"/>
</g>
<circle cx="39.7" cy="24.6" r=".51" fill="#0dab76"/>
<g fill="none" stroke="#0dab76" stroke-width=".18">
<path d="M34.6 19.5h20.3M44.7 19.5v7.6M166.6 44.9h5.1M44.7 67.7h10.2M44.7 65.2h10.2M44.7 62.7h10.2M120.9 70.3h5.1M120.9 67.7h5.1M120.9 62.7h5.1"/>
<circle cx="39.7" cy="24.6" r=".51"/>
</g>
<circle cx="44.7" cy="19.5" r=".51" fill="#0dab76"/>
<g fill="none" stroke="#0dab76" stroke-width=".18">
<path d="M34.6 22h20.3M42.2 22v5.1M166.6 42.3h5.1"/>
<circle cx="44.7" cy="19.5" r=".51"/>
</g>
<circle cx="42.2" cy="22" r=".51" fill="#0dab76"/>
<g fill="none" stroke="#0dab76" stroke-width=".18">
<path d="M120.9 29.6h5.1M120.9 32.2h5.1M120.9 22h5.1M120.9 24.6h5.1M120.9 34.7h5.1M120.9 37.3h5.1M235.2 27.1h15.2M235.2 29.6h15.2M235.2 39.8h15.2M120.9 44.9h5.1M120.9 42.3h5.1M120.9 47.4h5.1"/>
<path d="M120.9 50h5.1M166.6 50h5.1M166.6 55h5.1M166.6 67.7h5.1M166.6 70.3h5.1M207.3 65.2h5M207.3 67.7h5M237.7 62.7h10.2M237.7 60.1h10.2M258 62.7h5.1M258 60.1h5.1M258 65.2h5.1"/>
<path d="M258 67.7h5.1M44.7 80.4h10.2M44.7 82.9h10.2M28.2 105.8h12.7M28.2 128.7h10.2M28.2 131.2h10.2M28.2 133.7h10.2M48.6 133.7h10.1M79 133.7h22.9M47.3 166.8h5.1M47.3 174.3h5.1M62.5 166.8h5.1"/>
<path d="M62.5 174.3h5.1"/>
<circle cx="42.2" cy="22" r=".51"/>
</g>
<circle cx="91.7" cy="133.7" r=".51" fill="#0dab76"/>
<g fill="none" stroke="#0dab76" stroke-width=".18">
<path d="M79 131.2v5.1"/>
<circle cx="91.7" cy="133.7" r=".51"/>
</g>
<circle cx="79" cy="133.7" r=".51" fill="#0dab76"/>
<g fill="none" stroke="#0dab76" stroke-width=".18">
<path d="M48.6 131.2h10.1M48.6 128.7h10.1M79 121v5.1M91.7 131.2h10.2M202.2 181.9h5.1v2.6"/>
<circle cx="79" cy="133.7" r=".51"/>
</g>
<circle cx="207.3" cy="181.9" r=".51" fill="#0dab76"/>
<g fill="none" stroke="#0dab76" stroke-width=".18">
<path d="M202.2 197.2h7.6v2.5h17.7"/>
<circle cx="207.3" cy="181.9" r=".51"/>
</g>
<circle cx="217.4" cy="199.7" r=".51" fill="#0dab76"/>
<g fill="none" stroke="#0dab76" stroke-width=".18">
<path d="M242.8 181.9v2.6h5.1"/>
<circle cx="217.4" cy="199.7" r=".51"/>
</g>
<circle cx="242.8" cy="184.5" r=".51" fill="#0dab76"/>
<circle cx="242.8" cy="184.5" r=".51" fill="none" stroke="#0dab76" stroke-width=".18"/>
<g font-size="3.7" fill="#c8c832">
<text x="28.3" y="12.5">1</text>
<text x="61" y="12.5">2</text>
<text x="93.7" y="12.5">3</text>
<text x="126.4" y="12.5">4</text>
<text x="159.1" y="12.5">5</text>
<text x="191.8" y="12.5">6</text>
<text x="224.5" y="12.5">7</text>
<text x="257.2" y="12.5">8</text>
<text x="9.9" y="34.2">A</text>
<text x="275.2" y="34.2">A</text>
<text x="9.9" y="73.9">B</text>
<text x="275.2" y="73.9">B</text>
<text x="9.8" y="113.5">C</text>
<text x="275.1" y="113.5">C</text>
<text x="9.8" y="153.1">D</text>
<text x="275.1" y="153.1">D</text>
<text x="9.9" y="192.7">E</text>
<text x="275.2" y="192.7">E</text>
<text x="28.3" y="214.4">1</text>
<text x="61" y="214.4">2</text>
<text x="93.7" y="214.4">3</text>
<text x="126.4" y="214.4">4</text>
<text x="159.1" y="214.4">5</text>
<text x="191.8" y="214.4">6</text>
<text x="224.5" y="214.4">7</text>
<text x="257.2" y="214.4">8</text>
</g>
<text font-size="3.6" fill="#808080" x="142" y="18.2">U$20</text>
<g font-size="2.5" fill="#808080">
<text x="156.1" y="16.9">RPI PICO</text>
<text x="39.3" y="28.9" transform="rotate(-90 39.3 28.9)">NC</text>
<text x="41.8" y="28.9" transform="rotate(-90 41.8 28.9)">NC</text>
<text x="44.4" y="28.9" transform="rotate(-90 44.4 28.9)">NC</text>
<text x="39.3" y="38.9" transform="rotate(-90 39.3 38.9)">R7</text>
<text x="41.8" y="38.9" transform="rotate(-90 41.8 38.9)">R8</text>
<text x="44.4" y="38.9" transform="rotate(-90 44.4 38.9)">R9</text>
<text x="230.1" y="40.3" transform="rotate(-90 230.1 40.3)">MPU9265</text>
<text x="52.4" y="51.7">U$1</text>
<text x="234.7" y="49.8">JP4</text>
<text x="219.2" y="55">Odrive 3.6</text>
<text x="237.2" y="56.9">JP1</text>
<text x="246.3" y="59.7">R1</text>
<text x="256" y="59.7">100</text>
<text x="210.7" y="64.8">R5</text>
<text x="220.4" y="64.8">100</text>
<text x="246.3" y="62.3">R2</text>
<text x="246.3" y="64.8">R3</text>
<text x="256" y="62.3">100</text>
<text x="256" y="64.8">100</text>
<text x="210.7" y="67.4">R6</text>
<text x="220.4" y="67.4">100</text>
<text x="246.3" y="67.4">R4</text>
<text x="256" y="67.4">100</text>
<text x="235.2" y="79.1">S1</text>
<text x="235.2" y="94.4">S2</text>
<text x="27.7" y="110.7">JP7</text>
<text x="81.6" y="128.2">D1</text>
<text x="34.6" y="143.8">JP5</text>
<text x="48" y="143.8">JP3</text>
<text x="77.4" y="143.6" transform="rotate(-90 77.4 143.6)">R12</text>
<text x="82.5" y="143.4" transform="rotate(-90 82.5 143.4)">10k</text>
<text x="91.2" y="143.8">JP6</text>
<text x="50.1" y="166.4">R10</text>
<text x="60.5" y="166.4">220</text>
<text x="68.5" y="165">LED1</text>
<text x="212.3" y="166.8">DC-DC-STEP-DOWN-MP1584DC-DC-STEP-DOWN-SMD</text>
<text x="212.3" y="164.2">U$3</text>
<text x="50.2" y="174">R11</text>
<text x="60.5" y="174">220</text>
<text x="68.5" y="172.6">LED2</text>
<text x="106.9" y="178.6">0.1uF</text>
<text x="119.6" y="178.6">0.1uF</text>
<text x="132.3" y="178.6">0.1uF</text>
<text x="145" y="178.6">0.1uF</text>
<text x="160.2" y="178.6">0.1uF</text>
<text x="110.1" y="181.2">C2</text>
<text x="122.8" y="181.2">C9</text>
<text x="135.5" y="181.2">C8</text>
<text x="148.2" y="181.2">C7</text>
<text x="163.4" y="181.2">C5</text>
<text x="242" y="191.7">SS34ALH</text>
<text x="132.3" y="196.4">0.1uF</text>
<text x="145" y="196.4">0.1uF</text>
<text x="160.2" y="196.4">0.1uF</text>
<text x="249.7" y="194.3">D2</text>
<text x="135.5" y="199">C6</text>
<text x="148.2" y="199">C4</text>
<text x="163.4" y="199">C3</text>
<text x="203.3" y="199.3">C1</text>
<text x="216.9" y="207.2">JP8</text>
</g>
<g font-size="2.1" fill="#808080">
<text x="53.9" y="21.7">2</text>
<text x="53.9" y="19.1">3</text>
<text x="59" y="21.7">5</text>
<text x="59" y="19.1">6</text>
<text x="64" y="21.7">8</text>
<text x="64" y="19.1">9</text>
<text x="133.4" y="22.8">GP0</text>
<text x="153.5" y="22.8">VBUS</text>
<text x="235" y="21.7">10</text>
<text x="53.9" y="24.2">1</text>
<text x="59" y="24.2">4</text>
<text x="64" y="24.2">7</text>
<text x="133.4" y="25.3">GP1</text>
<text x="153.6" y="25.3">VSYS</text>
<text x="235" y="29.3">7</text>
<text x="235" y="26.8">8</text>
<text x="235" y="24.2">9</text>
<text x="133.4" y="30.4">GP2</text>
<text x="133.4" y="32.9">GP3</text>
<text x="133.4" y="35.5">GP4</text>
<text x="148" y="35.5">ADC_VREF</text>
<text x="151.3" y="30.4">3V3_EN</text>
<text x="155.4" y="32.9">3V3</text>
<text x="235" y="34.4">5</text>
<text x="235" y="31.8">6</text>
<text x="133.4" y="38">GP5</text>
<text x="150" y="38">GP28_A2</text>
<text x="153.1" y="40.6">AGND</text>
<text x="235" y="42">2</text>
<text x="235" y="39.4">3</text>
<text x="235" y="36.9">4</text>
<text x="133.4" y="43.1">GP6</text>
<text x="133.4" y="45.6">GP7</text>
<text x="150" y="45.6">GP26_A0</text>
<text x="150" y="43.1">GP27_A1</text>
<text x="235" y="44.5">1</text>
<text x="133.4" y="48.2">GP8</text>
<text x="133.4" y="50.7">GP9</text>
<text x="153.8" y="50.7">GP22</text>
<text x="154.6" y="48.2">RUN</text>
<text x="53.9" y="54.7">1</text>
<text x="53.9" y="57.2">2</text>
<text x="53.9" y="59.7">3</text>
<text x="57.8" y="54.7">10</text>
<text x="57.8" y="59.7">12</text>
<text x="58" y="57.2">11</text>
<text x="62.9" y="54.7">19</text>
<text x="62.9" y="57.2">20</text>
<text x="62.9" y="59.7">21</text>
<text x="133.4" y="55.8">GP10</text>
<text x="133.4" y="58.3">GP11</text>
<text x="153.8" y="58.3">GP20</text>
<text x="153.8" y="55.8">GP21</text>
<text x="229.1" y="59.7">2</text>
<text x="237.5" y="59.7">1</text>
<text x="53.9" y="62.3">4</text>
<text x="53.9" y="64.8">5</text>
<text x="57.8" y="62.3">13</text>
<text x="57.8" y="64.8">14</text>
<text x="62.9" y="62.3">22</text>
<text x="62.9" y="64.8">23</text>
<text x="133.4" y="60.9">GP12</text>
<text x="133.4" y="63.4">GP13</text>
<text x="153.8" y="63.4">GP18</text>
<text x="153.8" y="60.9">GP19</text>
<text x="229.1" y="62.3">4</text>
<text x="229.1" y="64.8">6</text>
<text x="237.5" y="62.3">3</text>
<text x="237.5" y="64.8">5</text>
<text x="53.9" y="67.4">6</text>
<text x="53.9" y="69.9">7</text>
<text x="57.8" y="67.4">15</text>
<text x="57.8" y="69.9">16</text>
<text x="62.9" y="67.4">24</text>
<text x="62.9" y="69.9">25</text>
<text x="133.4" y="68.5">GP14</text>
<text x="133.4" y="71">GP15</text>
<text x="144.5" y="70.4" transform="rotate(-90 144.5 70.4)">SWCLK</text>
<text x="147.1" y="70.4" transform="rotate(-90 147.1 70.4)">GND</text>
<text x="149.6" y="70.4" transform="rotate(-90 149.6 70.4)">SWDIO</text>
<text x="153.8" y="71">GP16</text>
<text x="153.8" y="68.5">GP17</text>
<text x="227.9" y="69.9">10</text>
<text x="229.1" y="67.4">8</text>
<text x="237.5" y="67.4">7</text>
<text x="237.5" y="69.9">9</text>
<text x="53.9" y="72.4">8</text>
<text x="53.9" y="75">9</text>
<text x="57.8" y="72.4">17</text>
<text x="57.8" y="75">18</text>
<text x="62.9" y="72.4">26</text>
<text x="62.9" y="75">27</text>
<text x="53.9" y="80.1">1</text>
<text x="53.9" y="82.6">2</text>
<text x="59" y="80.1">3</text>
<text x="59" y="82.6">4</text>
<text x="64" y="80.1">5</text>
<text x="64" y="82.6">6</text>
<text x="233.6" y="85.1">3</text>
<text x="233.6" y="87.7">4</text>
<text x="240.6" y="85.1">1</text>
<text x="240.6" y="87.7">2</text>
<text x="28" y="100.4">3</text>
<text x="233.6" y="100.4">3</text>
<text x="240.6" y="100.4">1</text>
<text x="28" y="105.5">1</text>
<text x="28" y="102.9">2</text>
<text x="233.6" y="102.9">4</text>
<text x="240.6" y="102.9">2</text>
<text x="37.4" y="125.8">6</text>
<text x="48.3" y="125.8">6</text>
<text x="37.4" y="130.9">4</text>
<text x="37.4" y="128.3">5</text>
<text x="48.3" y="130.9">4</text>
<text x="48.3" y="128.3">5</text>
<text x="91.5" y="130.9">4</text>
<text x="37.4" y="135.9">2</text>
<text x="37.4" y="133.3">3</text>
<text x="48.3" y="135.9">2</text>
<text x="48.3" y="133.3">3</text>
<text x="91.5" y="135.9">2</text>
<text x="91.5" y="133.3">3</text>
<text x="37.4" y="138.4">1</text>
<text x="48.3" y="138.4">1</text>
<text x="91.5" y="138.4">1</text>
<text x="214.7" y="175.1">IN-.1</text>
<text x="214.7" y="177.6">IN-.2</text>
<text x="228.5" y="175.1">OUT-.1</text>
<text x="228.5" y="177.6">OUT-.2</text>
<text x="214.7" y="185.3">IN+.2</text>
<text x="214.7" y="182.7">IN+.1</text>
<text x="227.9" y="185.3">OUT+.2</text>
<text x="227.9" y="182.7">OUT+.1</text>
<text x="248.9" y="184.1">2</text>
<text x="260.9" y="184.1">1</text>
<text x="217.2" y="201.9">1</text>
<text x="217.2" y="199.4">2</text>
</g>
<g font-size="2" fill="#808080">
<text x="52.4" y="29">U$4</text>
<text x="52.4" y="77.3">U$2</text>
</g>
<g font-size="1.8" fill="#808080">
<text x="31.2" y="20.1">A0</text>
<text x="31.2" y="22.6">A1</text>
<text x="110.3" y="22.6">OD_TXB_R</text>
<text x="251.7" y="22.6">5V</text>
<text x="31.2" y="25.2">A2</text>
<text x="110.2" y="25.2">OD_RXB_R</text>
<text x="173" y="25.2">5V</text>
<text x="251.7" y="25.2">GND</text>
<text x="251.7" y="27.7">SCL</text>
<text x="107.9" y="32.8">OD_STEPB_R</text>
<text x="108" y="30.3">OD_STEPA_R</text>
<text x="110.3" y="35.3">OD_TXA_R</text>
<text x="173" y="32.8">3V3</text>
<text x="251.7" y="30.3">SDA</text>
<text x="60.6" y="36.6" transform="rotate(-90 60.6 36.6)">3V3</text>
<text x="65.7" y="37.4" transform="rotate(-90 65.7 37.4)">GND</text>
<text x="110.2" y="37.9">OD_RXA_R</text>
<text x="173" y="40.4">GND</text>
<text x="173" y="37.9">A2</text>
<text x="251.7" y="40.4">MPU_IT</text>
<text x="40.3" y="46.7" transform="rotate(-90 40.3 46.7)">3V3</text>
<text x="42.8" y="46.7" transform="rotate(-90 42.8 46.7)">3V3</text>
<text x="45.4" y="46.7" transform="rotate(-90 45.4 46.7)">3V3</text>
<text x="116" y="43">SDA</text>
<text x="116.2" y="45.5">SCL</text>
<text x="173" y="45.5">A0</text>
<text x="173" y="43">A1</text>
<text x="113.1" y="48">MPU_IT</text>
<text x="114" y="50.6">START</text>
<text x="173" y="48">RPI_RST</text>
<text x="173" y="50.6">LED1</text>
<text x="38.9" y="55.7">GP10</text>
<text x="39.1" y="58.2">GP11</text>
<text x="115.1" y="55.7">GP10</text>
<text x="115.2" y="58.2">GP11</text>
<text x="173" y="58.2">GP20</text>
<text x="173" y="55.7">LED2</text>
<text x="38.9" y="60.7">GP12</text>
<text x="38.9" y="65.8">GP14</text>
<text x="38.9" y="63.3">GP13</text>
<text x="115.1" y="60.7">GP12</text>
<text x="115.1" y="63.3">GP13</text>
<text x="173" y="63.3">GP18</text>
<text x="173" y="60.7">GP19</text>
<text x="194.3" y="65.8">OD_STEPB_R</text>
<text x="202.1" y="63.3">GND</text>
<text x="203.8" y="60.7">5V</text>
<text x="264.4" y="65.8">OD_RXB_R</text>
<text x="264.4" y="63.3">OD_TXA_R</text>
<text x="264.4" y="60.7">OD_RXA_R</text>
<text x="38.9" y="70.9">GP20</text>
<text x="38.9" y="68.4">GP15</text>
<text x="115.1" y="70.9">GP15</text>
<text x="115.1" y="68.4">GP14</text>
<text x="173" y="68.4">GP17</text>
<text x="173" y="70.9">GP16</text>
<text x="194.4" y="68.4">OD_STEPA_R</text>
<text x="202.1" y="70.9">GND</text>
<text x="264.4" y="70.9">OD_RST</text>
<text x="264.4" y="68.4">OD_TXB_R</text>
<text x="38.9" y="76">GP18</text>
<text x="38.9" y="73.4">GP19</text>
<text x="38.9" y="81">GP17</text>
<text x="38.9" y="83.6">GP16</text>
<text x="146.9" y="88.1" transform="rotate(-90 146.9 88.1)">GND</text>
<text x="219.8" y="86.1">GND</text>
<text x="251.7" y="86.1">RPI_RST</text>
<text x="42.2" y="101.3">3V3</text>
<text x="60.6" y="96.5" transform="rotate(-90 60.6 96.5)">5V</text>
<text x="65.7" y="98.3" transform="rotate(-90 65.7 98.3)">GND</text>
<text x="219.8" y="101.3">GND</text>
<text x="251.7" y="101.3">OD_RST</text>
<text x="42.2" y="103.9">GND</text>
<text x="42.2" y="106.4">START</text>
<text x="79.7" y="119.8" transform="rotate(-90 79.7 119.8)">SPORT_INV_TX</text>
<text x="21.3" y="129.3">START</text>
<text x="22.6" y="131.8">LED2</text>
<text x="60" y="131.8">SPORT_INV_TX</text>
<text x="60" y="129.3">SBUS_INV</text>
<text x="103.1" y="131.8">SBUS_INV</text>
<text x="22.6" y="134.4">LED1</text>
<text x="23.8" y="136.9">3V3</text>
<text x="60" y="136.9">3V3</text>
<text x="60" y="134.4">SPORT_INV</text>
<text x="103.1" y="136.9">5V</text>
<text x="103.1" y="134.4">SPORT_INV</text>
<text x="23" y="139.4">GND</text>
<text x="60" y="139.4">GND</text>
<text x="103.1" y="139.4">GND</text>
<text x="79.7" y="153.4" transform="rotate(-90 79.7 153.4)">3V3</text>
<text x="41.6" y="167.4">LED1</text>
<text x="81.6" y="167.4">GND</text>
<text x="170.4" y="169.9">5V</text>
<text x="41.6" y="175">LED2</text>
<text x="81.6" y="175">GND</text>
<text x="197" y="177.5">GND</text>
<text x="249.1" y="177.5">GND</text>
<text x="170.4" y="182.6">GND</text>
<text x="196.4" y="182.6">VBAT</text>
<text x="269.5" y="185.1">5V</text>
<text x="175.5" y="187.7">3V3</text>
<text x="175.5" y="200.4">GND</text>
<text x="228.8" y="202.9">GND</text>
<text x="228.8" y="200.4">VBAT</text>
</g>
<text font-size="1.8" fill="#c90d0c" x="201.6" y="199.3" transform="rotate(-90 201.6 199.3)">+</text>
<g font-size=".6" fill="#808080">
<text x="79.3" y="127.7" transform="rotate(-90 79.3 127.7)">SpiceOrder 1</text>
<text x="79.3" y="132.8" transform="rotate(-90 79.3 132.8)">SpiceOrder 2</text>
</g>
</svg>
